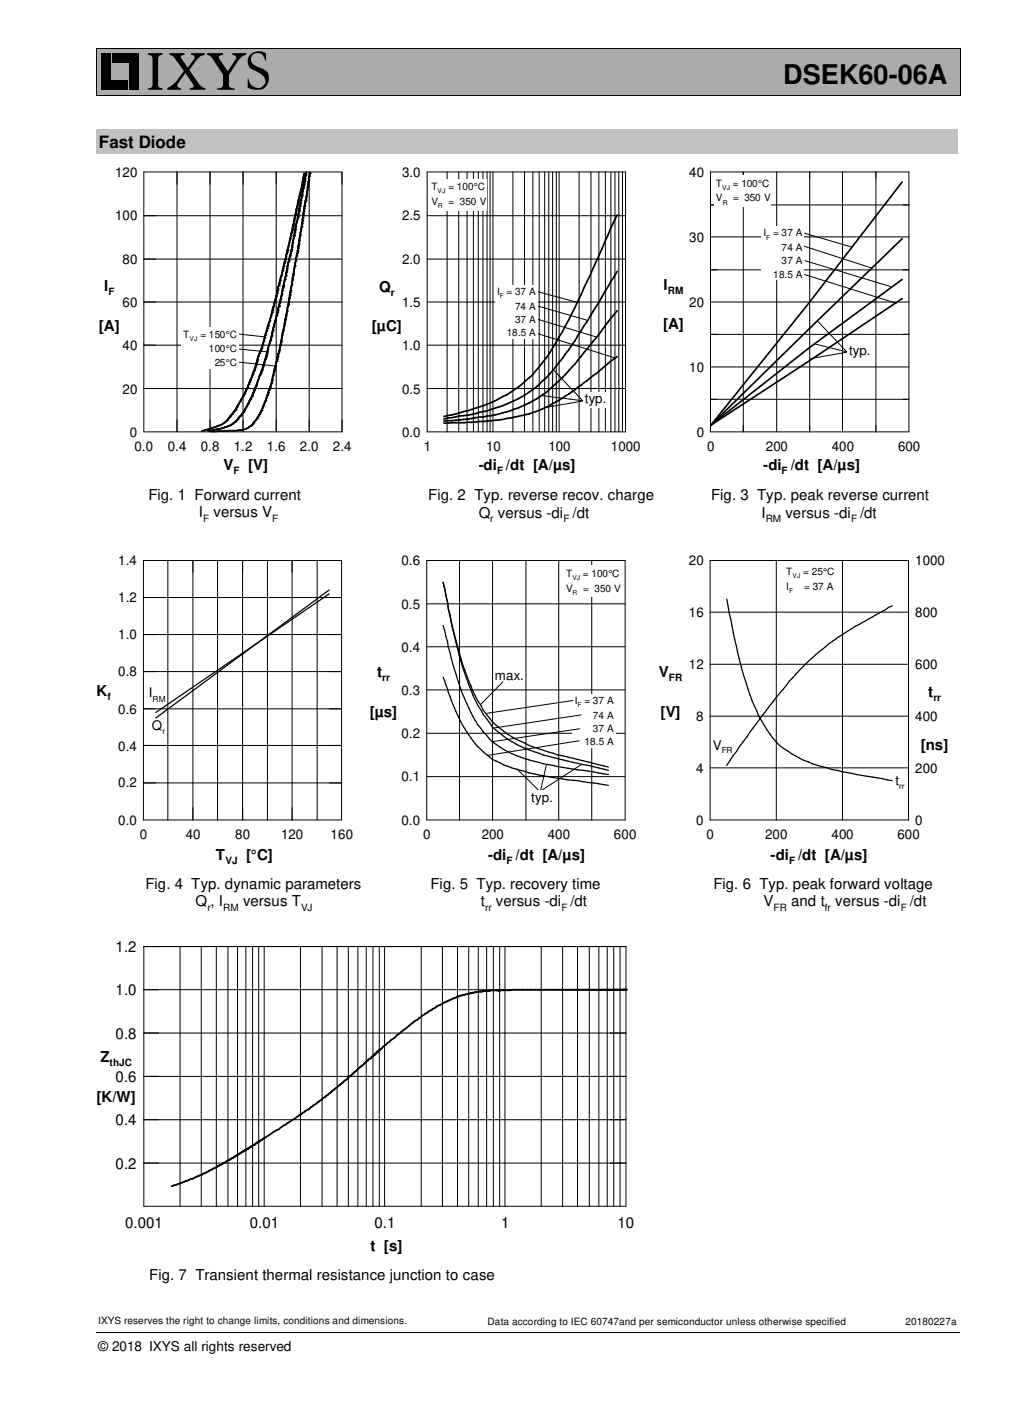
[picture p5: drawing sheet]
<svg xmlns="http://www.w3.org/2000/svg" width="210mm" height="297mm" viewBox="0 0 210 297" stroke-linecap="round" stroke-linejoin="round" font-family="sans-serif">
<path d="M20 10h179.5v9.8h-179.5z" fill="#ababab"/>
<path d="M20 10h179.6M20 10v9.8M199.5 10v9.8h-179.5" fill="none" stroke="#000" stroke-width=".21"/>
<g fill="#000">
<path d="M21.1 11h2v5.5h-2z" fill-rule="evenodd"/>
<path d="M21.1 16.7h5.4v2h-5.4z" fill-rule="evenodd"/>
<path d="M23.5 11h5.4v2h-5.4z" fill-rule="evenodd"/>
<path d="M26.9 13.3h2v5.4h-2z" fill-rule="evenodd"/>
<path d="M30.8 11h3v.4l-.6 .1-.3 .6v5.6l.2 .5 .7 .2v.3h-3v-.3l.7-.2 .2-.5v-5.6l-.2-.5-.7-.2z" fill-rule="evenodd"/>
<path d="M35.2 11h3.1v.4l-.6 .2-.1 .4 1.4 2.1 1.4-2v-.5l-.7-.2v-.4h2.8v.4l-.9 .3-.6 .6-1.7 2.3 2.1 3 .6 .6 .7 .1v.4h-3.3v-.3l.5-.1a.67 .67 0 0 0 0-1.2l-1.4-1.9-1.6 2.3v.5l.1 .2 .6 .2v.3h-2.8v-.3l1.8-1.4 1.6-2.2-2-2.9-.6-.4-.4-.1z" fill-rule="evenodd"/>
<path d="M43.1 11h3.3v.4l-.8 .2-.1 .4 1.8 2.8 1.8-2.7-.2-.5-.6-.2v-.4h2.9l-.1 .4-.7 .3-.7 .6-2.1 3.3v2.3l.5 .4 .7 .1v.3h-3.7v-.3l.7-.1 .5-.3 .1-2.5-2.3-3.5-.5-.4-.5-.2z" fill-rule="evenodd"/>
<path d="M52.1 11.3a2.8 2.8 0 0 1 3.1-.3l.1 1.5-.2 .1-.4-.9a1.4 1.4 0 0 0-1.4-.7 1.4 1.4 0 0 0-1.1 1.2 1.95 1.95 0 0 0 1.8 1.9 2.38 2.38 0 0 1 1.8 3 2.38 2.38 0 0 1-3.2 1.5l-1.1-.4v-1.9h.1l.1 .2a1.77 1.77 0 0 0 1.5 1.8 1.77 1.77 0 0 0 2-1.3 2.62 2.62 0 0 0-2-2.2 2.09 2.09 0 0 1-1.7-2.2l.1-.7z" fill-rule="evenodd"/>
</g>
<path d="M20 34.4h179v232.6h-179z" fill="#fff"/>
<g fill="none" stroke="#000" stroke-width=".21">
<path d="M29.9 35.8h41.2v54h-41.2zM36.8 35.8v54M43.6 35.8v54M50.5 35.8v54M57.4 35.8v54M64.3 35.8v54M88.8 35.8h41.2v54h-41.2zM92.9 35.8v54M95.3 35.8v54M97.1 35.8v54M98.4 35.8v54M99.4 35.8v54"/>
<path d="M100.4 35.8v54M101.2 35.8v54M101.9 35.8v54M102.4 35.8v54M106.6 35.8v54M109 35.8v54M110.7 35.8v54M112.1 35.8v54M113.2 35.8v54M114 35.8v54M114.9 35.8v54M115.6 35.8v54"/>
<path d="M116.2 35.8v54M120.4 35.8v54M122.8 35.8v54M124.5 35.8v54M125.8 35.8v54M127 35.8v54M127.8 35.8v54M128.6 35.8v54M129.4 35.8v54M147.7 35.8h41.2v54h-41.2zM154.5 35.8v54M161.4 35.8v54"/>
<path d="M168.3 35.8v54M175.1 35.8v54M182 35.8v54M29.9 53.9h41.2M29.9 44.9h41.2M88.8 53.9h41.2M88.8 44.9h41.2M147.7 49.3h41.2M147.7 56.1h41.2M147.7 42.6h41.2M29.9 62.8h41.2M29.9 71.8h41.2"/>
<path d="M45.9 74.9l11.5 1.3M48 72.4l7.6 .8M48.7 69.4l6.2 .7M88.8 62.8h41.2M88.8 71.8h41.2M147.7 76.3h41.2M147.7 62.8h41.2M147.7 69.6h41.2M29.9 80.8h41.2M88.8 80.8h41.2M147.7 83.1h41.2M29.8 116.6h41.2v54h-41.2z"/>
<path d="M34.9 116.6v54M40.1 116.6v54M45.2 116.6v54M50.4 116.6v54M55.6 116.6v54M60.7 116.6v54M65.9 116.6v54M88.7 116.6h41.2v54h-41.2zM95.5 116.6v54M102.4 116.6v54M109.3 116.6v54M116.1 116.6v54"/>
<path d="M123 116.6v54M147.6 116.6h41.2v54h-41.2zM161.3 116.6v54M175.1 116.6v54M29.8 139.7h41.2M29.8 132h41.2M29.8 124.3h41.2M88.7 134.5h41.2M88.7 125.6h41.2M147.6 138.2h41.2M147.6 127.3h41.2M29.8 155.1h41.2"/>
<path d="M29.8 147.4h41.2M88.7 152.5h41.2M88.7 143.5h41.2M147.6 159.7h41.2M147.6 149h41.2M29.8 162.9h41.2M88.7 161.5h41.2M29.9 196.9h100.2v54h-100.2zM37.4 196.9v54M41.8 196.9v54M45 196.9v54M47.4 196.9v54"/>
<path d="M49.4 196.9v54M51.1 196.9v54M52.5 196.9v54M53.8 196.9v54M54.9 196.9v54M62.4 196.9v54M66.9 196.9v54M70.1 196.9v54M72.4 196.9v54M74.4 196.9v54M76.1 196.9v54M77.5 196.9v54"/>
<path d="M78.8 196.9v54M79.9 196.9v54M87.5 196.9v54M91.9 196.9v54M95.1 196.9v54M97.4 196.9v54M99.4 196.9v54M101.1 196.9v54M102.5 196.9v54M103.8 196.9v54M104.9 196.9v54M112.5 196.9v54"/>
<path d="M116.9 196.9v54M120 196.9v54M122.5 196.9v54M124.5 196.9v54M126.2 196.9v54M127.6 196.9v54M128.9 196.9v54M29.9 214.9h100.2M29.9 205.9h100.2M29.9 232.9h100.2M29.9 223.9h100.2M29.9 241.9h100.2"/>
</g>
<path d="M68.4 122.7l-36 26.7M68.4 123.5l-36 24.7M92.1 130.1l.9 3.4a56.1 56.1 0 0 0 6.3 17.3l1.2 1.5a16.1 16.1 0 0 0 6.7 4.8 67.6 67.6 0 0 0 15.1 3.3l4.1 .7M92.4 122.5l-.3-1.4 .6 2.8a105.7 105.7 0 0 0 5.6 20.8 24.1 24.1 0 0 0 4.8 7.2 25.8 25.8 0 0 0 10.9 5.4l12.4 2.9M92.7 123.8l.3 1.4a81.2 81.2 0 0 0 5.8 19.6l1.1 1.9a16.8 16.8 0 0 0 8.3 7.5l.9 .4a51.9 51.9 0 0 0 11 3.4l6.3 1.6M151 124.6l.3 1.4a106 106 0 0 0 5.5 20.8 27.9 27.9 0 0 0 5.2 8.3 23.8 23.8 0 0 0 9.9 4.6l.9 .4 5.3 1 7.3 1.3M185.4 126l-.8 .4-.6 .4a93 93 0 0 0-12.3 7.7 67.6 67.6 0 0 0-12.4 13.3l-5.6 7.4-2.7 4M92.1 140.8l.3 .8a39.5 39.5 0 0 0 6.4 13.2l.5 .5a15 15 0 0 0 6.2 4.1l.8 .3a78.3 78.3 0 0 0 14.9 2.9l5.2 .8" fill="none" stroke="#000" stroke-width=".26"/>
<path d="M63.3 36l-.6 3.2-.9 3.2v.5l-.2 .7-.9 4.6-2.2 9.1-.2 .5-.6 2.1v.9l-3.2 11.5-.7 1.5-1.3 4.3-1.4 3.3-2.2 3.9-2 2.4a6.4 6.4 0 0 1-2.6 1.3l-2.4 .7M63.7 35.8l-.8 4.7-.7 2.8-.4 2.5-.2 .7-.8 4-.1 1.1-1 3.6-.1 1-.9 3.8-.2 1.8-.7 2.1-.1 1.3-2.3 8.7-2 6-.9 2.3-1.6 3.1-1.7 2.2-1.2 .9-1.4 .6-3.5 .7M64.4 35.9l-2.6 16.7-.5 2.3-1.3 8.1-.3 .9v.7l-1.7 8.5-.3 .7v.9l-.8 2.6-.4 2.3-1.3 3.9-1.1 2.4h-.1l-.7 1.4-1 1.1a4.9 4.9 0 0 1-3 1.2l-5.5 .1M187.5 37.8l-19.2 25-20.6 25.6M128.3 56.5l-.7 1a217.1 217.1 0 0 1-10.7 17 27.9 27.9 0 0 1-7.8 7.6 36.6 36.6 0 0 1-14.4 4.6l-2.5 .5M128.3 44.7l-.7 1.3a338.7 338.7 0 0 1-10.7 23l-.7 1.1a33.2 33.2 0 0 1-6.3 8.6 26.3 26.3 0 0 1-8.6 5.3l-4.1 1.4-5 1.2M187.5 58.1l-19.2 14.2-20.6 16.1M187.5 49.7l-39.8 38.7M128.3 74.2l-1.3 .9a76.1 76.1 0 0 1-13.5 9.6 40.5 40.5 0 0 1-13 3l-8.3 .3M128.3 64.6l-.7 .8a193.4 193.4 0 0 1-10.7 13.1 26.9 26.9 0 0 1-18 8.4l-1.7 .3-5 .4M187.5 62.1l-19.2 12.9-20.6 13.4M130.1 205.9h-23.6l-.2 .1h-4.4l-3.8 .5-2.4 .6-1.4 .5-3.5 1.7-4.8 3.3-6.2 5-.5 .5-.7 .4-.6 .7-1.6 1.3-.9 1-1 .7-1.2 1.3-.9 .6-3 2.7-.3 .1-3.5 2.8-4.4 3-2.1 1.3-4.7 3.2h-.4l-1.3 1-.6 .3-1 .7-5 3-4.3 2.2-6.1 2.4" fill="none" stroke="#000" stroke-width=".35"/>
<g fill="#000">
<circle cx="62.5" cy="39.7" r=".17"/>
<circle cx="62.6" cy="39.3" r=".17"/>
<circle cx="62.7" cy="38.8" r=".17"/>
<circle cx="62.8" cy="38.6" r=".17"/>
<circle cx="62.9" cy="37.8" r=".17"/>
<circle cx="62.9" cy="37.6" r=".17"/>
<circle cx="63" cy="39.2" r=".17"/>
<circle cx="63.1" cy="36.7" r=".17"/>
<circle cx="63.1" cy="38.7" r=".17"/>
<circle cx="63.2" cy="38.3" r=".17"/>
<circle cx="63.2" cy="36.3" r=".17"/>
<circle cx="63.3" cy="37.6" r=".17"/>
<circle cx="63.3" cy="37.8" r=".17"/>
<circle cx="63.4" cy="37.2" r=".17"/>
<circle cx="63.5" cy="36.3" r=".17"/>
<circle cx="63.9" cy="38.9" r=".17"/>
<circle cx="64" cy="38.7" r=".17"/>
<circle cx="64" cy="38.3" r=".17"/>
<circle cx="64.1" cy="37.8" r=".17"/>
<circle cx="64.2" cy="37.4" r=".17"/>
<circle cx="64.3" cy="36.7" r=".17"/>
<circle cx="64.4" cy="36" r=".17"/>
<circle cx="58" cy="59.4" r=".17"/>
<circle cx="58" cy="59" r=".17"/>
<circle cx="58.2" cy="58.4" r=".17"/>
<circle cx="58.5" cy="57.4" r=".17"/>
<circle cx="58.7" cy="56.3" r=".17"/>
<circle cx="58.8" cy="55.9" r=".17"/>
<circle cx="58.8" cy="59.9" r=".17"/>
<circle cx="58.9" cy="59.4" r=".17"/>
<circle cx="58.9" cy="59.6" r=".17"/>
<circle cx="59" cy="55.4" r=".17"/>
<circle cx="59.1" cy="54.7" r=".17"/>
<circle cx="59.2" cy="58.1" r=".17"/>
<circle cx="59.2" cy="54.2" r=".17"/>
<circle cx="59.3" cy="53.9" r=".17"/>
<circle cx="59.4" cy="57.4" r=".17"/>
<circle cx="59.4" cy="53.4" r=".17"/>
<circle cx="59.4" cy="57.3" r=".17"/>
<circle cx="59.5" cy="56.7" r=".17"/>
<circle cx="59.6" cy="56.3" r=".17"/>
<circle cx="59.6" cy="55.9" r=".17"/>
<circle cx="59.6" cy="52.5" r=".17"/>
<circle cx="59.7" cy="52.2" r=".17"/>
<circle cx="59.7" cy="51.9" r=".17"/>
<circle cx="59.7" cy="55.3" r=".17"/>
<circle cx="59.9" cy="54.5" r=".17"/>
<circle cx="60" cy="54.1" r=".17"/>
<circle cx="60.3" cy="53.2" r=".17"/>
<circle cx="60.3" cy="49.7" r=".17"/>
<circle cx="60.5" cy="49" r=".17"/>
<circle cx="60.5" cy="52.2" r=".17"/>
<circle cx="60.6" cy="51.9" r=".17"/>
<circle cx="60.6" cy="48.4" r=".17"/>
<circle cx="60.6" cy="59.3" r=".17"/>
<circle cx="60.7" cy="51.4" r=".17"/>
<circle cx="60.7" cy="48" r=".17"/>
<circle cx="60.8" cy="58.2" r=".17"/>
<circle cx="60.8" cy="50.5" r=".17"/>
<circle cx="60.8" cy="47.7" r=".17"/>
<circle cx="60.9" cy="57.4" r=".17"/>
<circle cx="60.9" cy="47.1" r=".17"/>
<circle cx="61" cy="46.8" r=".17"/>
<circle cx="61" cy="57" r=".17"/>
<circle cx="61.1" cy="45.9" r=".17"/>
<circle cx="61.1" cy="49.1" r=".17"/>
<circle cx="61.1" cy="48.9" r=".17"/>
<circle cx="61.2" cy="48.4" r=".17"/>
<circle cx="61.2" cy="45.4" r=".17"/>
<circle cx="61.3" cy="55.3" r=".17"/>
<circle cx="61.3" cy="48" r=".17"/>
<circle cx="61.3" cy="44.9" r=".17"/>
<circle cx="61.4" cy="47.7" r=".17"/>
<circle cx="61.4" cy="44.6" r=".17"/>
<circle cx="61.5" cy="54.1" r=".17"/>
<circle cx="61.6" cy="43.9" r=".17"/>
<circle cx="61.6" cy="53.2" r=".17"/>
<circle cx="61.8" cy="52.7" r=".17"/>
<circle cx="61.8" cy="52.2" r=".17"/>
<circle cx="61.9" cy="51.6" r=".17"/>
<circle cx="61.9" cy="44.9" r=".17"/>
<circle cx="61.9" cy="45.1" r=".17"/>
<circle cx="61.9" cy="42" r=".17"/>
<circle cx="61.9" cy="51.4" r=".17"/>
<circle cx="62" cy="41.7" r=".17"/>
<circle cx="62" cy="51.1" r=".17"/>
<circle cx="62" cy="44.5" r=".17"/>
<circle cx="62.1" cy="50.8" r=".17"/>
<circle cx="62.1" cy="44" r=".17"/>
<circle cx="62.1" cy="41.4" r=".17"/>
<circle cx="62.2" cy="43.4" r=".17"/>
<circle cx="62.2" cy="50.1" r=".17"/>
<circle cx="62.2" cy="43.8" r=".17"/>
<circle cx="62.3" cy="42.9" r=".17"/>
<circle cx="62.3" cy="40.7" r=".17"/>
<circle cx="62.4" cy="49" r=".17"/>
<circle cx="62.4" cy="42.8" r=".17"/>
<circle cx="62.4" cy="42.3" r=".17"/>
<circle cx="62.4" cy="40" r=".17"/>
<circle cx="62.5" cy="41.7" r=".17"/>
<circle cx="62.7" cy="47.1" r=".17"/>
<circle cx="62.8" cy="46.5" r=".17"/>
<circle cx="62.8" cy="40.7" r=".17"/>
<circle cx="62.9" cy="45.9" r=".17"/>
<circle cx="62.9" cy="45.4" r=".17"/>
<circle cx="63" cy="44.5" r=".17"/>
<circle cx="63" cy="44.9" r=".17"/>
<circle cx="63.1" cy="44" r=".17"/>
<circle cx="63.2" cy="43.4" r=".17"/>
<circle cx="63.3" cy="42.7" r=".17"/>
<circle cx="63.3" cy="42.9" r=".17"/>
<circle cx="63.5" cy="42" r=".17"/>
<circle cx="63.5" cy="41.7" r=".17"/>
<circle cx="63.5" cy="41.4" r=".17"/>
<circle cx="63.7" cy="40.9" r=".17"/>
<circle cx="51.7" cy="80" r=".17"/>
<circle cx="51.9" cy="79.5" r=".17"/>
<circle cx="52" cy="79.2" r=".17"/>
<circle cx="52.6" cy="77.7" r=".17"/>
<circle cx="52.7" cy="77.2" r=".17"/>
<circle cx="52.8" cy="77" r=".17"/>
<circle cx="53" cy="76.5" r=".17"/>
<circle cx="53.2" cy="76.1" r=".17"/>
<circle cx="53.3" cy="75.7" r=".17"/>
<circle cx="53.4" cy="75.2" r=".17"/>
<circle cx="53.5" cy="74.8" r=".17"/>
<circle cx="53.9" cy="73.4" r=".17"/>
<circle cx="54" cy="78" r=".17"/>
<circle cx="54.1" cy="72.9" r=".17"/>
<circle cx="54.2" cy="77.6" r=".17"/>
<circle cx="54.3" cy="77.2" r=".17"/>
<circle cx="54.3" cy="72.6" r=".17"/>
<circle cx="54.4" cy="77.1" r=".17"/>
<circle cx="54.4" cy="72.3" r=".17"/>
<circle cx="54.5" cy="76.8" r=".17"/>
<circle cx="54.6" cy="71.7" r=".17"/>
<circle cx="54.6" cy="71.9" r=".17"/>
<circle cx="54.7" cy="76.2" r=".17"/>
<circle cx="54.7" cy="76" r=".17"/>
<circle cx="54.8" cy="70.9" r=".17"/>
<circle cx="54.9" cy="75.4" r=".17"/>
<circle cx="55" cy="70.4" r=".17"/>
<circle cx="55.2" cy="74.7" r=".17"/>
<circle cx="55.2" cy="69.7" r=".17"/>
<circle cx="55.2" cy="74.3" r=".17"/>
<circle cx="55.3" cy="74.1" r=".17"/>
<circle cx="55.4" cy="68.8" r=".17"/>
<circle cx="55.4" cy="73.8" r=".17"/>
<circle cx="55.5" cy="73.4" r=".17"/>
<circle cx="55.6" cy="68.3" r=".17"/>
<circle cx="55.6" cy="72.9" r=".17"/>
<circle cx="55.7" cy="67.8" r=".17"/>
<circle cx="55.8" cy="67.7" r=".17"/>
<circle cx="56" cy="66.7" r=".17"/>
<circle cx="56.2" cy="70.9" r=".17"/>
<circle cx="56.3" cy="65.7" r=".17"/>
<circle cx="56.4" cy="79.8" r=".17"/>
<circle cx="56.4" cy="70.1" r=".17"/>
<circle cx="56.5" cy="69.7" r=".17"/>
<circle cx="56.6" cy="65" r=".17"/>
<circle cx="56.6" cy="79.2" r=".17"/>
<circle cx="56.6" cy="64.3" r=".17"/>
<circle cx="56.6" cy="68.8" r=".17"/>
<circle cx="56.6" cy="64.6" r=".17"/>
<circle cx="56.7" cy="78.1" r=".17"/>
<circle cx="56.7" cy="68.6" r=".17"/>
<circle cx="56.8" cy="63.8" r=".17"/>
<circle cx="56.9" cy="67.7" r=".17"/>
<circle cx="56.9" cy="63.6" r=".17"/>
<circle cx="57" cy="77.2" r=".17"/>
<circle cx="57.1" cy="76.8" r=".17"/>
<circle cx="57.1" cy="62.6" r=".17"/>
<circle cx="57.1" cy="76.3" r=".17"/>
<circle cx="57.2" cy="62.4" r=".17"/>
<circle cx="57.2" cy="76.1" r=".17"/>
<circle cx="57.2" cy="66.7" r=".17"/>
<circle cx="57.4" cy="61.5" r=".17"/>
<circle cx="57.4" cy="61.8" r=".17"/>
<circle cx="57.5" cy="75.2" r=".17"/>
<circle cx="57.5" cy="65.7" r=".17"/>
<circle cx="57.6" cy="74.8" r=".17"/>
<circle cx="57.6" cy="61" r=".17"/>
<circle cx="57.7" cy="65.1" r=".17"/>
<circle cx="57.7" cy="60.5" r=".17"/>
<circle cx="57.7" cy="74.3" r=".17"/>
<circle cx="57.7" cy="64.6" r=".17"/>
<circle cx="57.7" cy="64.3" r=".17"/>
<circle cx="57.7" cy="74" r=".17"/>
<circle cx="57.7" cy="60.1" r=".17"/>
<circle cx="57.8" cy="73.5" r=".17"/>
<circle cx="58" cy="63.8" r=".17"/>
<circle cx="58" cy="73.2" r=".17"/>
<circle cx="58" cy="72.9" r=".17"/>
<circle cx="58" cy="63.6" r=".17"/>
<circle cx="58.1" cy="63" r=".17"/>
<circle cx="58.3" cy="62.3" r=".17"/>
<circle cx="58.3" cy="71.9" r=".17"/>
<circle cx="58.3" cy="71.7" r=".17"/>
<circle cx="58.4" cy="71.2" r=".17"/>
<circle cx="58.5" cy="71" r=".17"/>
<circle cx="58.5" cy="61.5" r=".17"/>
<circle cx="58.5" cy="61.2" r=".17"/>
<circle cx="58.7" cy="60.5" r=".17"/>
<circle cx="58.9" cy="68.8" r=".17"/>
<circle cx="59.1" cy="67.7" r=".17"/>
<circle cx="59.1" cy="67.2" r=".17"/>
<circle cx="59.2" cy="66.7" r=".17"/>
<circle cx="59.3" cy="66.4" r=".17"/>
<circle cx="59.4" cy="65.8" r=".17"/>
<circle cx="59.5" cy="65.5" r=".17"/>
<circle cx="59.6" cy="64.7" r=".17"/>
<circle cx="59.9" cy="63.5" r=".17"/>
<circle cx="59.9" cy="63.2" r=".17"/>
<circle cx="60" cy="62.7" r=".17"/>
<circle cx="60.1" cy="62.1" r=".17"/>
<circle cx="60.2" cy="61.5" r=".17"/>
<circle cx="60.3" cy="61.3" r=".17"/>
<circle cx="60.4" cy="60.5" r=".17"/>
<circle cx="60.4" cy="60.7" r=".17"/>
<circle cx="47.3" cy="87.3" r=".17"/>
<circle cx="47.7" cy="86.8" r=".17"/>
<circle cx="48.2" cy="86.2" r=".17"/>
<circle cx="48.3" cy="88.2" r=".17"/>
<circle cx="48.8" cy="85.4" r=".17"/>
<circle cx="48.9" cy="87.8" r=".17"/>
<circle cx="48.9" cy="85.3" r=".17"/>
<circle cx="49" cy="85" r=".17"/>
<circle cx="49.3" cy="84.6" r=".17"/>
<circle cx="49.4" cy="87.2" r=".17"/>
<circle cx="50" cy="86.5" r=".17"/>
<circle cx="50" cy="83.4" r=".17"/>
<circle cx="50" cy="86.4" r=".17"/>
<circle cx="50.6" cy="82.3" r=".17"/>
<circle cx="50.7" cy="85.7" r=".17"/>
<circle cx="50.8" cy="81.9" r=".17"/>
<circle cx="51.4" cy="80.8" r=".17"/>
<circle cx="51.4" cy="80.6" r=".17"/>
<circle cx="51.6" cy="83.9" r=".17"/>
<circle cx="51.9" cy="83.4" r=".17"/>
<circle cx="52" cy="83.1" r=".17"/>
<circle cx="52.2" cy="88.5" r=".17"/>
<circle cx="52.3" cy="82.5" r=".17"/>
<circle cx="52.4" cy="82.3" r=".17"/>
<circle cx="52.5" cy="88.3" r=".17"/>
<circle cx="52.7" cy="81.6" r=".17"/>
<circle cx="52.7" cy="88" r=".17"/>
<circle cx="52.8" cy="81.2" r=".17"/>
<circle cx="52.9" cy="81.1" r=".17"/>
<circle cx="53.1" cy="80.6" r=".17"/>
<circle cx="53.3" cy="80.2" r=".17"/>
<circle cx="53.4" cy="87" r=".17"/>
<circle cx="53.9" cy="86.2" r=".17"/>
<circle cx="54.3" cy="85.4" r=".17"/>
<circle cx="54.4" cy="85.3" r=".17"/>
<circle cx="54.6" cy="84.8" r=".17"/>
<circle cx="54.7" cy="84.4" r=".17"/>
<circle cx="55.2" cy="83.4" r=".17"/>
<circle cx="55.6" cy="82.2" r=".17"/>
<circle cx="55.8" cy="81.7" r=".17"/>
<circle cx="55.8" cy="81.2" r=".17"/>
<circle cx="55.9" cy="81.1" r=".17"/>
<circle cx="56.1" cy="80.6" r=".17"/>
<circle cx="77.2" cy="219.9" r=".17"/>
<circle cx="77.7" cy="219.5" r=".17"/>
<circle cx="77.9" cy="219.3" r=".17"/>
<circle cx="78.3" cy="218.9" r=".17"/>
<circle cx="78.4" cy="218.9" r=".17"/>
<circle cx="78.4" cy="218.7" r=".17"/>
<circle cx="78.4" cy="218.8" r=".17"/>
<circle cx="78.5" cy="218.7" r=".17"/>
<circle cx="78.6" cy="218.6" r=".17"/>
<circle cx="78.7" cy="218.5" r=".17"/>
<circle cx="78.8" cy="218.4" r=".17"/>
<circle cx="98.2" cy="206.5" r=".17"/>
<circle cx="99.2" cy="206.3" r=".17"/>
<circle cx="99.6" cy="206.2" r=".17"/>
<circle cx="100" cy="206.2" r=".17"/>
<circle cx="100.3" cy="206.2" r=".17"/>
<circle cx="100.5" cy="206.2" r=".17"/>
<circle cx="100.8" cy="206.2" r=".17"/>
<circle cx="101" cy="206.1" r=".17"/>
<circle cx="101.3" cy="206.1" r=".17"/>
<circle cx="101.4" cy="206.1" r=".17"/>
<circle cx="101.6" cy="206.1" r=".17"/>
<circle cx="102.1" cy="206" r=".17"/>
<circle cx="102.4" cy="206" r=".17"/>
<circle cx="102.7" cy="206" r=".17"/>
<circle cx="103" cy="206" r=".17"/>
<circle cx="103.1" cy="206" r=".17"/>
<circle cx="103.2" cy="206" r=".17"/>
<circle cx="103.3" cy="206" r=".17"/>
<circle cx="103.4" cy="206" r=".17"/>
<circle cx="103.5" cy="206" r=".17"/>
<circle cx="103.6" cy="206" r=".17"/>
<circle cx="103.7" cy="206" r=".17"/>
<circle cx="103.8" cy="206" r=".17"/>
<circle cx="103.9" cy="206" r=".17"/>
<circle cx="120" cy="205.9" r=".17"/>
<circle cx="121.1" cy="205.9" r=".17"/>
<circle cx="122.2" cy="205.9" r=".17"/>
<circle cx="122.5" cy="205.9" r=".17"/>
<circle cx="123.1" cy="205.9" r=".17"/>
<circle cx="124.1" cy="205.9" r=".17"/>
<circle cx="124.5" cy="205.9" r=".17"/>
<circle cx="125" cy="205.9" r=".17"/>
<circle cx="125.2" cy="205.9" r=".17"/>
<circle cx="125.6" cy="205.9" r=".17"/>
<circle cx="125.8" cy="205.9" r=".17"/>
<circle cx="126.1" cy="205.9" r=".17"/>
<circle cx="126.3" cy="205.9" r=".17"/>
<circle cx="126.4" cy="205.9" r=".17"/>
<circle cx="126.6" cy="205.9" r=".17"/>
<circle cx="126.9" cy="205.9" r=".17"/>
<circle cx="127" cy="205.9" r=".17"/>
<circle cx="127.2" cy="205.9" r=".17"/>
<circle cx="127.3" cy="205.9" r=".17"/>
<circle cx="127.4" cy="205.9" r=".17"/>
<circle cx="127.6" cy="205.9" r=".17"/>
<circle cx="127.7" cy="205.9" r=".17"/>
<circle cx="127.8" cy="205.9" r=".17"/>
<circle cx="128" cy="205.9" r=".17"/>
<circle cx="128.2" cy="205.9" r=".17"/>
<circle cx="128.4" cy="205.9" r=".17"/>
<circle cx="128.5" cy="205.9" r=".17"/>
<circle cx="128.7" cy="205.9" r=".17"/>
<circle cx="128.9" cy="205.9" r=".17"/>
<circle cx="129.1" cy="205.9" r=".17"/>
<circle cx="129.2" cy="205.9" r=".17"/>
<circle cx="129.4" cy="205.9" r=".17"/>
<circle cx="129.5" cy="205.9" r=".17"/>
<circle cx="129.6" cy="205.9" r=".17"/>
<circle cx="129.7" cy="205.9" r=".17"/>
<circle cx="129.8" cy="205.9" r=".17"/>
<circle cx="129.9" cy="205.9" r=".17"/>
<circle cx="130" cy="205.9" r=".17"/>
<circle cx="50.4" cy="239.6" r=".17"/>
<circle cx="50.7" cy="239.4" r=".17"/>
<circle cx="50.9" cy="239.2" r=".17"/>
<circle cx="51.4" cy="239" r=".17"/>
<circle cx="51.5" cy="238.9" r=".17"/>
<circle cx="51.9" cy="238.6" r=".17"/>
<circle cx="52.5" cy="238.3" r=".17"/>
<circle cx="52.7" cy="238.2" r=".17"/>
<circle cx="52.8" cy="238.1" r=".17"/>
<circle cx="53.2" cy="237.8" r=".17"/>
<circle cx="53.3" cy="237.7" r=".17"/>
<circle cx="53.4" cy="237.7" r=".17"/>
<circle cx="53.5" cy="237.7" r=".17"/>
<circle cx="53.5" cy="237.6" r=".17"/>
<circle cx="53.6" cy="237.6" r=".17"/>
<circle cx="53.7" cy="237.5" r=".17"/>
<circle cx="53.8" cy="237.4" r=".17"/>
<circle cx="74" cy="222.7" r=".17"/>
<circle cx="76.3" cy="220.7" r=".17"/>
<circle cx="76.8" cy="220.3" r=".17"/>
<circle cx="77" cy="220.1" r=".17"/>
<circle cx="47.5" cy="241.3" r=".17"/>
<circle cx="48.3" cy="240.9" r=".17"/>
</g>
<path d="M37.7 68.2h11.8v8.6h-11.8z" fill-rule="evenodd" fill="#fff"/>
<path d="M167 51.2l14.3 4.6M167.2 48.5l9.8 2.9M167.3 54.2l17.8 5.4M111.3 60.5l8.7 2.4M111.5 63.6l10.6 3M111.6 66.4l12.2 3.7" fill="none" stroke="#000" stroke-width=".21"/>
<path d="M89.2 37.2h11.8v6.6h-11.8z" fill-rule="evenodd" fill="#fff"/>
<path d="M111.5 69.3l16.2 5.1" fill="none" stroke="#000" stroke-width=".21"/>
<g fill="#fff">
<path d="M102.9 59.4h8.9v11h-8.9z" fill-rule="evenodd"/>
<path d="M121.1 81.6h5.4v3.3h-5.4z" fill-rule="evenodd"/>
</g>
<path d="M115 76.9l6.1 6.5-8.5-1.1M121 83.4l-7.4 1.3" fill="none" stroke="#000" stroke-width=".21"/>
<g fill="#fff">
<path d="M148.3 36.5h11.8v6.6h-11.8z" fill-rule="evenodd"/>
<path d="M158.2 47.1h8.9v11.1h-8.9z" fill-rule="evenodd"/>
</g>
<path d="M167.2 57.1l19.1 6" fill="none" stroke="#000" stroke-width=".21"/>
<path d="M176 71.5h5.4v3.3h-5.4z" fill-rule="evenodd" fill="#fff"/>
<path d="M169.9 66.8l6.1 6.4-6.7-1.7M175.9 73.3l-7.4 1.3" fill="none" stroke="#000" stroke-width=".21"/>
<g fill="#fff">
<path d="M117.2 117.6h11.8v6.6h-11.8z" fill-rule="evenodd"/>
<path d="M119 144.4h9v11.1h-9z" fill-rule="evenodd"/>
</g>
<path d="M107.5 160l4.8 4.8M113.5 159.1l-1.2 5.5M119.1 145.7l-18 2.7M120.4 154.1l-19.2 3M120.5 151.6l-18.1 2.7M120.7 148.7l-18 2.7M120.8 159l-8.4 5.5" fill="none" stroke="#000" stroke-width=".21"/>
<path d="M109.9 164.4h5.5v3.3h-5.5z" fill-rule="evenodd" fill="#fff"/>
<path d="M104.5 141.8l-4.6 4.7" fill="none" stroke="#000" stroke-width=".21"/>
<path d="M163 117.6h10.1v6.6h-10.1z" fill-rule="evenodd" fill="#fff"/>
<path d="M20 27h179.1v5h-179.1z" fill="#c1c1c1"/>
<path d="M20 277.1h179.6" fill="none" stroke="#000" stroke-width=".21"/>
<text font-size="5.6" x="162.8" y="17.4">DSEK60-06A</text>
<text font-size="3.5" x="20.6" y="30.7">Fast Diode</text>
<g font-size="3.1">
<text x="21.7" y="60.6">I</text>
<text x="78.8" y="60.7">Q</text>
<text x="137.9" y="60.3">I</text>
<text x="20.6" y="68.8">[A]</text>
<text x="77.3" y="68.9">[µC]</text>
<text x="137.8" y="68.5">[A]</text>
<text x="46.5" y="97.8">V</text>
<text x="51.6" y="97.8">[V]</text>
<text x="99.5" y="97.8">-di /dt [A/µs]</text>
<text x="158.6" y="97.8">-di /dt [A/µs]</text>
<text x="30.9" y="104">Fig. 1 Forward current</text>
<text x="41.3" y="107.6">I versus V</text>
<text x="89" y="104">Fig. 2 Typ. reverse recov. charge</text>
<text x="99.5" y="107.7">Q versus -di /dt</text>
<text x="147.8" y="104">Fig. 3 Typ. peak reverse current</text>
<text x="158.2" y="107.7">I</text>
<text x="163.2" y="107.7">versus -di /dt</text>
<text x="78.4" y="140.8">t</text>
<text x="136.9" y="140.8">V</text>
<text x="20.1" y="144.8">K</text>
<text x="76.8" y="149.1">[µs]</text>
<text x="137.3" y="149.1">[V]</text>
<text x="192.9" y="144.9">t</text>
<text x="191.4" y="156">[ns]</text>
<text x="44.9" y="178.9">T</text>
<text x="51.1" y="178.9">[°C]</text>
<text x="101.4" y="178.9">-di /dt [A/µs]</text>
<text x="160.1" y="178.9">-di /dt [A/µs]</text>
<text x="30.2" y="184.9">Fig. 4 Typ. dynamic parameters</text>
<text x="89.5" y="184.9">Fig. 5 Typ. recovery time</text>
<text x="148.3" y="184.9">Fig. 6 Typ. peak forward voltage</text>
<text x="40.6" y="188.5">Q , I</text>
<text x="50.5" y="188.5">versus T</text>
<text x="99.9" y="188.5">t</text>
<text x="103" y="188.5">versus -di /dt</text>
<text x="158.7" y="188.6">V</text>
<text x="164.4" y="188.6">and t versus -di /dt</text>
<text x="24" y="198">1.2</text>
<text x="24" y="207.1">1.0</text>
<text x="20.9" y="220.9">Z</text>
<text x="24" y="216.1">0.8</text>
<text x="24" y="225">0.6</text>
<text x="20.1" y="229.2">[K/W]</text>
<text x="24" y="234.1">0.4</text>
<text x="24" y="243.1">0.2</text>
<text x="26" y="255.4">0.001</text>
<text x="51.9" y="255.4">0.01</text>
<text x="77.8" y="255.4">0.1</text>
<text x="104.1" y="255.4">1</text>
<text x="128.3" y="255.4">10</text>
<text x="77" y="260.3">t [s]</text>
<text x="31" y="266.2">Fig. 7 Transient thermal resistance junction to case</text>
</g>
<g font-size="2.8">
<text x="23.9" y="36.8">120</text>
<text x="83.6" y="36.8">3.0</text>
<text x="143.3" y="36.8">40</text>
<text x="23.9" y="45.8">100</text>
<text x="83.6" y="45.8">2.5</text>
<text x="143.3" y="50.3">30</text>
<text x="25.5" y="54.9">80</text>
<text x="83.6" y="54.9">2.0</text>
<text x="25.5" y="63.8">60</text>
<text x="83.6" y="63.8">1.5</text>
<text x="143.3" y="63.8">20</text>
<text x="25.5" y="72.9">40</text>
<text x="83.6" y="72.9">1.0</text>
<text x="143.3" y="77.3">10</text>
<text x="176.4" y="73.7">typ.</text>
<text x="25.5" y="81.9">20</text>
<text x="83.6" y="81.9">0.5</text>
<text x="121.5" y="83.9">typ.</text>
<text x="27" y="90.8">0</text>
<text x="28" y="93.8">0.0</text>
<text x="34.9" y="93.8">0.4</text>
<text x="41.7" y="93.8">0.8</text>
<text x="48.6" y="93.8">1.2</text>
<text x="55.5" y="93.8">1.6</text>
<text x="62.3" y="93.8">2.0</text>
<text x="69.2" y="93.8">2.4</text>
<text x="83.6" y="90.8">0.0</text>
<text x="88.1" y="93.8">1</text>
<text x="101" y="93.8">10</text>
<text x="114" y="93.8">100</text>
<text x="127" y="93.8">1000</text>
<text x="144.8" y="90.8">0</text>
<text x="146.9" y="93.8">0</text>
<text x="159.2" y="93.8">200</text>
<text x="172.9" y="93.8">400</text>
<text x="186.6" y="93.8">600</text>
<text x="24.6" y="117.6">1.4</text>
<text x="83.4" y="117.6">0.6</text>
<text x="143.2" y="117.6">20</text>
<text x="190.2" y="117.6">1000</text>
<text x="24.6" y="125.3">1.2</text>
<text x="83.4" y="126.6">0.5</text>
<text x="143.2" y="128.4">16</text>
<text x="190.2" y="128.4">800</text>
<text x="24.6" y="133">1.0</text>
<text x="83.4" y="135.6">0.4</text>
<text x="24.6" y="140.7">0.8</text>
<text x="102.8" y="141.4">max.</text>
<text x="143.2" y="139.2">12</text>
<text x="190.2" y="139.2">600</text>
<text x="24.6" y="148.4">0.6</text>
<text x="30.9" y="145">I</text>
<text x="83.4" y="144.6">0.3</text>
<text x="144.7" y="149.9">8</text>
<text x="190.2" y="149.9">400</text>
<text x="31.6" y="151.9">Q</text>
<text x="83.4" y="153.5">0.2</text>
<text x="148.1" y="155.9">V</text>
<text x="24.6" y="156.1">0.4</text>
<text x="144.7" y="160.8">4</text>
<text x="190.2" y="160.8">200</text>
<text x="24.6" y="163.8">0.2</text>
<text x="83.4" y="162.6">0.1</text>
<text x="110.4" y="166.8">typ.</text>
<text x="186.1" y="163.2">t</text>
<text x="24.6" y="171.5">0.0</text>
<text x="83.4" y="171.5">0.0</text>
<text x="144.7" y="171.5">0</text>
<text x="190.2" y="171.5">0</text>
<text x="29" y="174.5">0</text>
<text x="38.6" y="174.5">40</text>
<text x="48.9" y="174.5">80</text>
<text x="58.4" y="174.5">120</text>
<text x="68.7" y="174.5">160</text>
<text x="87.9" y="174.5">0</text>
<text x="100.1" y="174.5">200</text>
<text x="113.8" y="174.5">400</text>
<text x="127.6" y="174.5">600</text>
<text x="146.9" y="174.5">0</text>
<text x="159" y="174.5">200</text>
<text x="172.8" y="174.5">400</text>
<text x="186.5" y="174.5">600</text>
<text x="20.4" y="281">© 2018 IXYS all rights reserved</text>
</g>
<g font-size="2.1">
<text x="89.7" y="39.5">T</text>
<text x="93.2" y="39.5">= 100°C</text>
<text x="148.8" y="38.8">T</text>
<text x="148.8" y="41.9">V</text>
<text x="152.3" y="38.8">= 100°C</text>
<text x="152.4" y="41.9">= 350 V</text>
<text x="89.7" y="42.6">V</text>
<text x="93.2" y="42.6">= 350 V</text>
<text x="158.7" y="49.1">I = 37 A</text>
<text x="162.4" y="52.2">74 A</text>
<text x="160.7" y="57.8">18.5 A</text>
<text x="162.4" y="55">37 A</text>
<text x="22.5" y="61.4">F</text>
<text x="81.2" y="61.5">r</text>
<text x="103.3" y="61.4">I = 37 A</text>
<text x="107.1" y="64.4">74 A</text>
<text x="138.8" y="61.1">RM</text>
<text x="38.1" y="70.2">T</text>
<text x="41.7" y="70.2">= 150°C</text>
<text x="105.3" y="70">18.5 A</text>
<text x="107.1" y="67.2">37 A</text>
<text x="43.4" y="73.3">100°C</text>
<text x="44.6" y="76.1">25°C</text>
<text x="48.6" y="98.6">F</text>
<text x="103.3" y="98.6">F</text>
<text x="162.4" y="98.6">F</text>
<text x="42.2" y="108.6">F</text>
<text x="56.6" y="108.6">F</text>
<text x="101.9" y="108.6">r</text>
<text x="117.1" y="108.6">F</text>
<text x="159.1" y="108.7">RM</text>
<text x="176.9" y="108.7">F</text>
<text x="117.6" y="120">T</text>
<text x="121.2" y="120">= 100°C</text>
<text x="163.4" y="119.6">T</text>
<text x="166.9" y="119.6">= 25°C</text>
<text x="117.6" y="123.1">V</text>
<text x="121.2" y="123.1">= 350 V</text>
<text x="163.4" y="122.7">I</text>
<text x="167.1" y="122.7">= 37 A</text>
<text x="79.4" y="141.7">rr</text>
<text x="139" y="141.7">FR</text>
<text x="22.3" y="145.6">f</text>
<text x="119.5" y="146.4">I = 37 A</text>
<text x="123.2" y="149.5">74 A</text>
<text x="194" y="145.8">rr</text>
<text x="121.5" y="155">18.5 A</text>
<text x="123.2" y="152.3">37 A</text>
<text x="46.9" y="179.7">VJ</text>
<text x="105.3" y="179.7">F</text>
<text x="164" y="179.7">F</text>
<text x="43.1" y="189.5">r</text>
<text x="46.4" y="189.5">RM</text>
<text x="62.6" y="189.5">VJ</text>
<text x="100.8" y="189.5">rr</text>
<text x="116.7" y="189.5">F</text>
<text x="160.8" y="189.6">FR</text>
<text x="171.4" y="189.6">fr</text>
<text x="187.2" y="189.6">F</text>
<text x="22.8" y="221.8">thJC</text>
<text x="20.4" y="275.4">IXYS reserves the right to change limits, conditions and dimensions.</text>
<text x="101.3" y="275.5">Data according to IEC 60747and per semiconductor unless otherwise specified</text>
<text x="188.2" y="275.5">20180227a</text>
</g>
<g font-size="1.7">
<text x="31.7" y="145.9">RM</text>
<text x="33.7" y="152.8">r</text>
<text x="150" y="156.7">FR</text>
<text x="186.9" y="164.1">rr</text>
</g>
<g font-size="1.4">
<text x="90.9" y="40.2">VJ</text>
<text x="150.1" y="39.5">VJ</text>
<text x="91" y="43.3">R</text>
<text x="150.2" y="42.6">R</text>
<text x="159.3" y="49.8">F</text>
<text x="103.9" y="62">F</text>
<text x="39.4" y="70.9">VJ</text>
<text x="119" y="120.7">VJ</text>
<text x="119" y="123.7">R</text>
<text x="164" y="123.4">F</text>
<text x="164.7" y="120.3">VJ</text>
<text x="120" y="147.1">F</text>
</g>
</svg>
